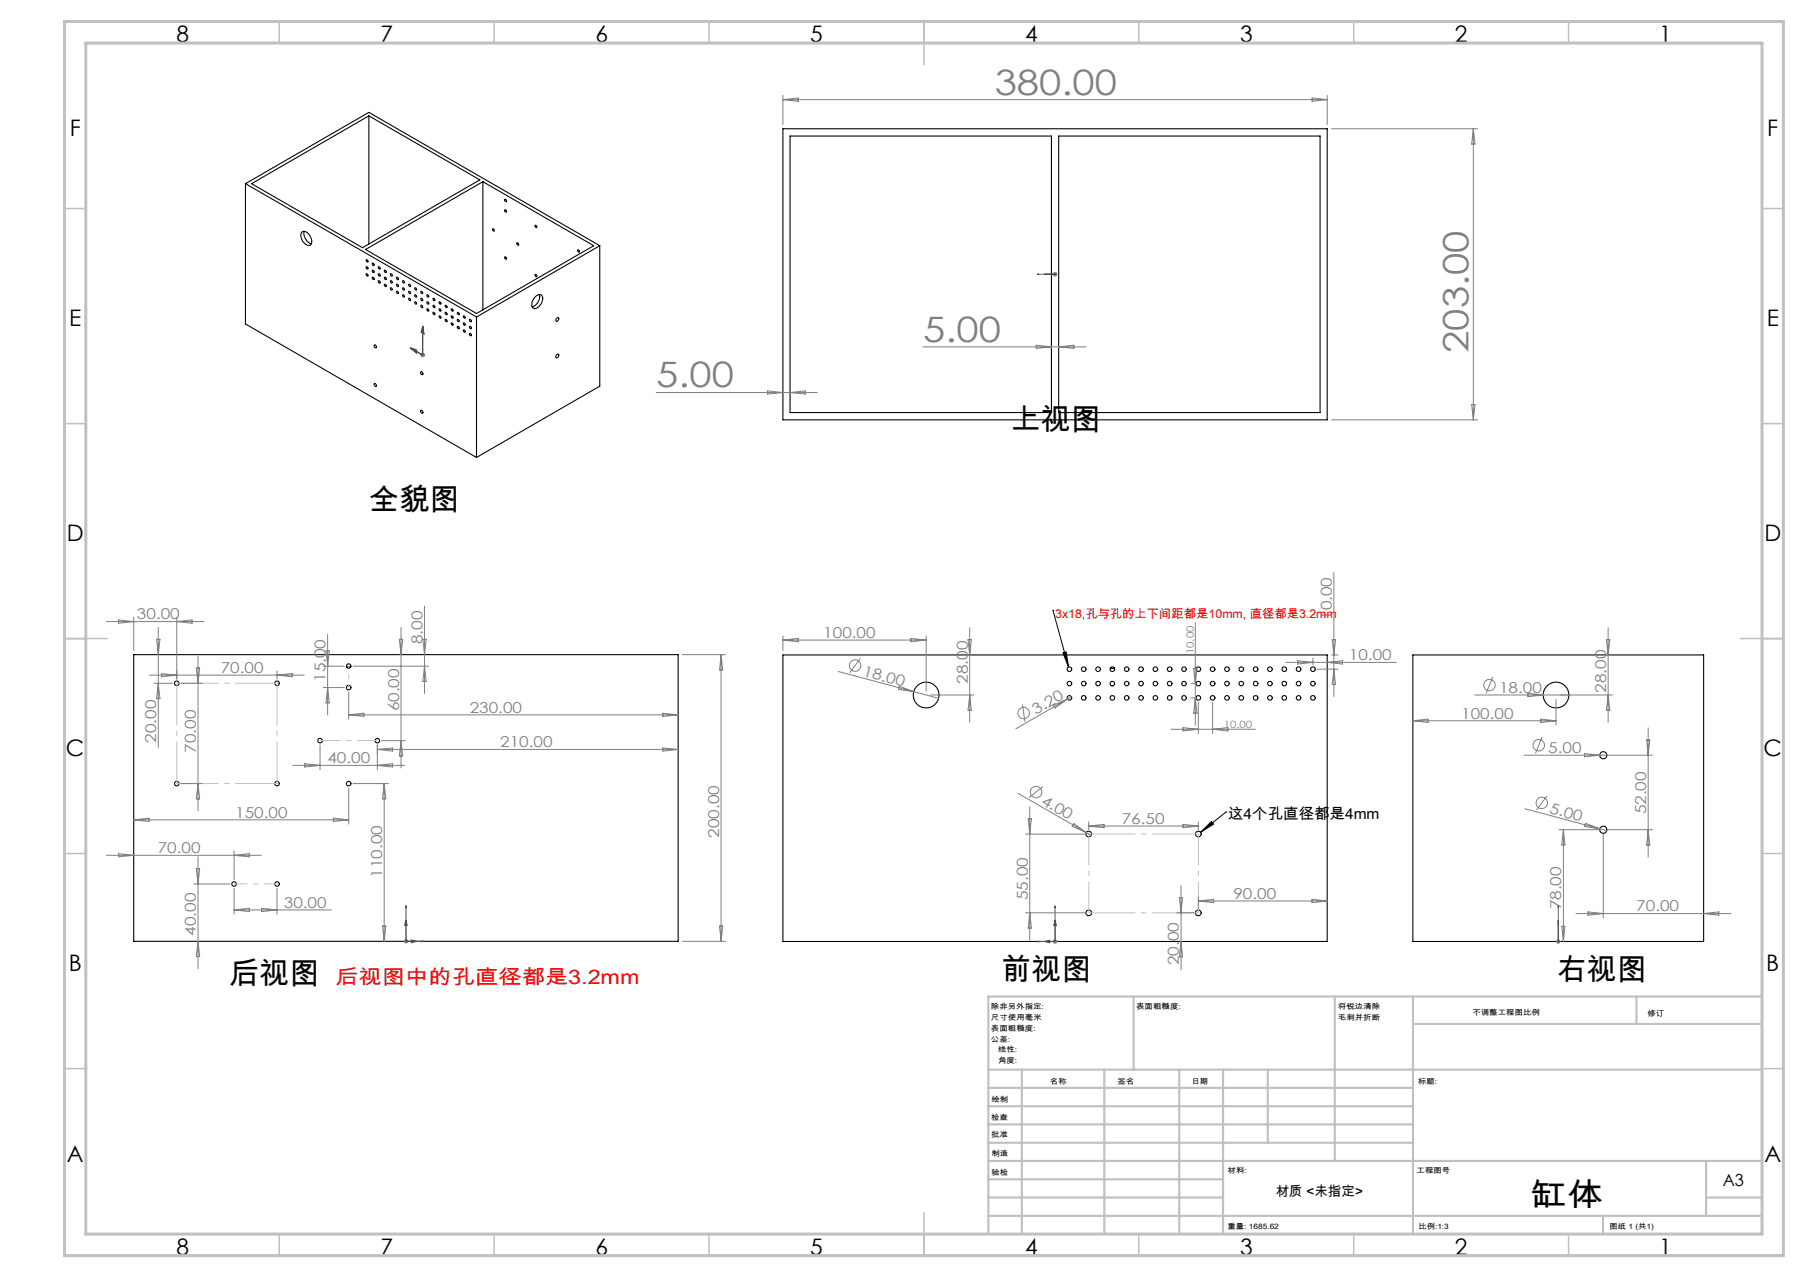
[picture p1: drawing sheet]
<svg xmlns="http://www.w3.org/2000/svg" width="420mm" height="297mm" viewBox="0 0 420 297" stroke-linecap="round" stroke-linejoin="round" font-family="sans-serif">
<g fill="none" stroke="#000" stroke-width=".25">
<path d="M85.8 26.9v29.9M182.2 29.9h126.6v67.7h-126.6zM183.8 31.6h60.9v64.4h-60.9zM246.3 31.6h60.9v64.4h-60.9zM57.1 42.7l53.8 31M57.1 42.7l28.7-16.6 53.8 31M57.1 42.7v32.6l53.8 31.1M58.5 42.7l27.3-15.8 25.9 14.9-27.4 15.8zM70.3 54a1.58 1.58 0 0 1 2 1.3 1.09 1.09 0 0 1-.5 1.8 2.28 2.28 0 0 1-1.5-3.1zM70.8 53.8a2.52 2.52 0 0 0 1.7 2.9M85.1 58l27.3-15.7 25.7 14.8-27.2 15.8zM112.4 42.3v29.8"/>
<path d="M114.7 53.2a.29 .29 0 0 1 .3 .2 .29 .29 0 0 1-.2 .4l-.2-.3zM117.4 46.4a.3 .3 0 0 1 .4 .1 .3 .3 0 0 1-.1 .4l-.2-.2zM117.5 59.7a.3 .3 0 0 1 .4 .2 .3 .3 0 0 1-.2 .4l-.3-.3zM117.5 48.8a.3 .3 0 0 1 .4 .2 .3 .3 0 0 1-.2 .4l-.3-.3zM120.3 56.5a.31 .31 0 0 1 .3 .1 .31 .31 0 0 1 0 .4zM124.6 52.4a.27 .27 0 0 1 .3 .2 .27 .27 0 0 1-.2 .3zM134.4 58.2a.26 .26 0 0 1 .4 .1 .26 .26 0 0 1-.2 .3zM139.6 57.1l-28.7 16.6M139.6 57.1v32.7l-28.7 16.6M85.2 63.7a.27 .27 0 0 1 .4 .1 .27 .27 0 0 1-.2 .4zM85.2 62a.28 .28 0 0 1 .4 .2 .28 .28 0 0 1-.2 .3l-.2-.1zM85.2 60.4a.31 .31 0 0 1 .4 .2 .31 .31 0 0 1-.1 .4l-.3-.3z"/>
<path d="M86.6 62.9a.27 .27 0 0 1 .4 .1 .27 .27 0 0 1-.2 .4zM86.6 64.5a.27 .27 0 0 1 .4 .1 .27 .27 0 0 1-.2 .4zM86.6 61.3a.26 .26 0 0 1 .4 .1 .26 .26 0 0 1-.2 .3zM88 63.7a.27 .27 0 0 1 .4 .1 .27 .27 0 0 1-.2 .4zM88 65.3a.31 .31 0 0 1 .4 .2 .31 .31 0 0 1-.1 .4zM88 62.1a.26 .26 0 0 1 .4 .1 .26 .26 0 0 1-.2 .3zM89.4 64.5a.27 .27 0 0 1 .4 .1 .27 .27 0 0 1-.2 .4zM89.4 66.2a.26 .26 0 0 1 .4 .1 .26 .26 0 0 1-.2 .3zM89.4 62.9a.27 .27 0 0 1 .4 .1 .27 .27 0 0 1-.2 .4zM90.8 67a.26 .26 0 0 1 .4 .1 .26 .26 0 0 1-.1 .3zM90.8 65.3a.27 .27 0 0 1 .4 .2 .27 .27 0 0 1-.1 .3zM90.8 63.7a.27 .27 0 0 1 .4 .1 .27 .27 0 0 1-.1 .4z"/>
<path d="M92.3 64.5a.26 .26 0 0 1 .3 .2 .26 .26 0 0 1-.1 .3zM92.3 67.7a.27 .27 0 0 1 .4 .2 .27 .27 0 0 1-.2 .4zM92.3 66.1a.27 .27 0 0 1 .4 .2 .27 .27 0 0 1-.2 .3zM93.7 65.3a.27 .27 0 0 1 .4 .2 .27 .27 0 0 1-.2 .3zM93.7 68.5h.1a.29 .29 0 0 1 .3 .3 .29 .29 0 0 1-.2 .3l-.2-.4zM93.7 66.9a.28 .28 0 0 1 .4 .2 .28 .28 0 0 1-.2 .3l-.2-.1zM95.1 69.4a.27 .27 0 0 1 .4 .2 .27 .27 0 0 1-.2 .3zM95.1 67.7a.28 .28 0 0 1 .4 .2 .28 .28 0 0 1-.2 .4l-.2-.2zM95.1 66.1a.28 .28 0 0 1 .4 .2 .28 .28 0 0 1-.2 .3zM96.5 70.2a.27 .27 0 0 1 .4 .2 .27 .27 0 0 1-.2 .3zM96.6 68.5a.29 .29 0 0 1 .3 .3 .29 .29 0 0 1-.2 .3l-.2-.4zM96.6 66.9a.28 .28 0 0 1 .3 .2 .28 .28 0 0 1-.2 .3l-.1-.1z"/>
<path d="M97.9 71a.27 .27 0 0 1 .4 .2 .27 .27 0 0 1-.2 .3zM98 69.4a.29 .29 0 0 1 .4 .2 .29 .29 0 0 1-.3 .3l-.2-.4zM98 67.7a.28 .28 0 0 1 .3 .2 .28 .28 0 0 1-.2 .4l-.1-.2zM99.3 70.2a.27 .27 0 0 1 .4 .2 .27 .27 0 0 1-.1 .3zM99.4 71.8a.28 .28 0 0 1 .4 .2 .28 .28 0 0 1-.2 .4zM99.4 68.5a.29 .29 0 0 1 .4 .3 .29 .29 0 0 1-.2 .3l-.3-.4zM100.8 71a.27 .27 0 0 1 .3 .2 .27 .27 0 0 1-.1 .3zM100.8 72.6a.28 .28 0 0 1 .4 .2 .28 .28 0 0 1-.2 .4l-.2-.2zM100.8 69.4a.3 .3 0 0 1 .4 .1 .3 .3 0 0 1-.2 .4l-.2-.3zM102.2 73.5a.26 .26 0 0 1 .3 .1 .26 .26 0 0 1-.1 .4zM102.2 71.9a.26 .26 0 0 1 .3 .1 .26 .26 0 0 1-.1 .4zM102.2 70.2a.27 .27 0 0 1 .3 .2 .27 .27 0 0 1-.1 .3z"/>
<path d="M103.6 74.3a.27 .27 0 0 1 .4 .2 .27 .27 0 0 1-.2 .3zM103.6 72.7a.26 .26 0 0 1 .4 .1 .26 .26 0 0 1-.2 .4zM103.6 71a.27 .27 0 0 1 .4 .2 .27 .27 0 0 1-.2 .3zM105 75.1a.27 .27 0 0 1 .4 .2 .27 .27 0 0 1-.2 .3zM105 73.5a.26 .26 0 0 1 .4 .1 .26 .26 0 0 1-.2 .4zM105 71.9a.26 .26 0 0 1 .4 .1 .26 .26 0 0 1-.2 .4zM106.4 75.9a.27 .27 0 0 1 .4 .2 .27 .27 0 0 1-.2 .3zM106.4 72.7a.26 .26 0 0 1 .4 .1 .26 .26 0 0 1-.2 .4zM106.5 74.3a.29 .29 0 0 1 .3 .2 .29 .29 0 0 1-.2 .3l-.2-.3zM107.8 76.8a.27 .27 0 0 1 .4 .1 .27 .27 0 0 1-.2 .4zM107.9 75.1a.29 .29 0 0 1 .3 .2 .29 .29 0 0 1-.2 .3l-.2-.3zM107.9 73.4a.27 .27 0 0 1 .3 .2 .27 .27 0 0 1-.2 .4l-.2-.3z"/>
<path d="M109.3 74.3h.1a.29 .29 0 0 1 .2 .2 .29 .29 0 0 1-.2 .3zM109.3 75.9a.27 .27 0 0 1 .3 .2 .27 .27 0 0 1-.2 .3zM109.3 77.5a.27 .27 0 0 1 .3 .2 .27 .27 0 0 1-.2 .4zM110.9 73.7v32.7M124.6 63.8a.27 .27 0 0 1 .3 .2 .27 .27 0 0 1-.2 .3zM124.8 68.8a.86 .86 0 0 1 1.2-.2 .86 .86 0 0 1 .3 1.1 2.25 2.25 0 0 1-2.1 2 1.53 1.53 0 0 1 0-2.2zM125.5 68.5a2.46 2.46 0 0 1-1.7 2.9M129.6 74l.1-.1a.41 .41 0 0 1 .2 .5 .41 .41 0 0 1-.6 .2zM87.1 80.2a.35 .35 0 0 1 .5 .2 .35 .35 0 0 1-.3 .5l-.2-.2zM87.1 89.2a.41 .41 0 0 1 .4 .2 .41 .41 0 0 1-.1 .5l-.3-.3zM97.9 86.5a.33 .33 0 0 1 .4 .2 .33 .33 0 0 1-.2 .4zM97.9 95.5a.38 .38 0 0 1 .4 .2 .38 .38 0 0 1-.1 .4l-.3-.2z"/>
<path d="M129.6 82.4l.2-.1a.5 .5 0 0 1 .1 .6 .5 .5 0 0 1-.5 .3zM31.1 152.3h126.7v66.6h-126.7zM80.7 155.3l.1-.1a.49 .49 0 0 1 .7 .1M80.9 159.4h.4M182.2 152.3h126.6v66.7h-126.6zM258.4 155.3l.4 .2 .5-.2M258.7 159.5h.3M328.8 152.3h67.6v66.7h-67.6z"/>
<circle cx="41.1" cy="158.9" r=".54"/>
<circle cx="64.5" cy="158.9" r=".53"/>
<circle cx="81.1" cy="159.9" r=".54"/>
<circle cx="81.1" cy="154.9" r=".53"/>
<circle cx="248.8" cy="155.6" r=".54"/>
<circle cx="248.8" cy="159" r=".53"/>
<circle cx="252.2" cy="155.6" r=".54"/>
<circle cx="252.2" cy="159" r=".53"/>
<circle cx="255.5" cy="155.6" r=".54"/>
<circle cx="255.5" cy="159" r=".53"/>
<circle cx="258.8" cy="155.6" r=".54"/>
<circle cx="258.8" cy="159" r=".53"/>
<circle cx="262.2" cy="155.6" r=".54"/>
<circle cx="262.2" cy="159" r=".53"/>
<circle cx="265.5" cy="155.6" r=".54"/>
<circle cx="265.5" cy="159" r=".53"/>
<circle cx="268.8" cy="155.6" r=".54"/>
<circle cx="268.9" cy="159" r=".53"/>
<circle cx="272.2" cy="155.6" r=".54"/>
<circle cx="272.2" cy="159" r=".53"/>
<circle cx="275.5" cy="155.6" r=".54"/>
<circle cx="275.5" cy="159" r=".53"/>
<circle cx="278.8" cy="155.6" r=".54"/>
<circle cx="278.8" cy="159" r=".53"/>
<circle cx="282.2" cy="155.6" r=".54"/>
<circle cx="282.2" cy="159" r=".53"/>
<circle cx="285.5" cy="155.6" r=".54"/>
<circle cx="285.5" cy="159" r=".53"/>
<circle cx="288.8" cy="155.6" r=".54"/>
<circle cx="288.9" cy="159" r=".53"/>
<circle cx="292.2" cy="155.6" r=".54"/>
<circle cx="292.2" cy="159" r=".53"/>
<circle cx="295.5" cy="155.6" r=".54"/>
<circle cx="295.5" cy="159" r=".53"/>
<circle cx="298.8" cy="155.6" r=".54"/>
<circle cx="298.8" cy="159" r=".53"/>
<circle cx="302.2" cy="155.6" r=".53"/>
<circle cx="302.2" cy="159" r=".52"/>
<circle cx="305.5" cy="155.6" r=".54"/>
<circle cx="305.5" cy="159" r=".53"/>
<circle cx="74.5" cy="172.3" r=".54"/>
<circle cx="87.8" cy="172.3" r=".54"/>
<circle cx="215.5" cy="161.7" r="3"/>
<circle cx="248.8" cy="162.3" r=".54"/>
<circle cx="252.2" cy="162.3" r=".54"/>
<circle cx="255.5" cy="162.3" r=".54"/>
<circle cx="258.8" cy="162.3" r=".54"/>
<circle cx="262.2" cy="162.3" r=".54"/>
<circle cx="265.5" cy="162.3" r=".54"/>
<circle cx="268.8" cy="162.3" r=".54"/>
<circle cx="272.2" cy="162.3" r=".54"/>
<circle cx="275.5" cy="162.3" r=".54"/>
<circle cx="278.8" cy="162.3" r=".54"/>
<circle cx="282.2" cy="162.3" r=".54"/>
<circle cx="285.5" cy="162.3" r=".54"/>
<circle cx="288.8" cy="162.3" r=".54"/>
<circle cx="292.2" cy="162.3" r=".54"/>
<circle cx="295.5" cy="162.3" r=".54"/>
<circle cx="298.8" cy="162.3" r=".54"/>
<circle cx="302.2" cy="162.3" r=".53"/>
<circle cx="305.5" cy="162.3" r=".54"/>
<circle cx="362.1" cy="161.7" r="2.99"/>
<circle cx="373.1" cy="175.6" r=".84"/>
<circle cx="41.1" cy="182.2" r=".54"/>
<circle cx="64.5" cy="182.2" r=".53"/>
<circle cx="81.1" cy="182.2" r=".54"/>
<circle cx="253.3" cy="194" r=".67"/>
<circle cx="278.8" cy="194" r=".67"/>
<circle cx="373.1" cy="193" r=".83"/>
<circle cx="54.5" cy="205.6" r=".53"/>
<circle cx="64.5" cy="205.6" r=".52"/>
<circle cx="253.3" cy="212.3" r=".67"/>
<circle cx="278.8" cy="212.3" r=".67"/>
</g>
<g fill="none" stroke="#808080" stroke-width=".23">
<path d="M182.2 22.2v6.8M182.2 23.2l3.5-.4v.8zM182.2 23.2h126.6M305.3 22.8l3.5 .4-3.5 .4zM308.8 22.2v6.8M309.8 29.9h34M342.8 29.9v67.7M342.8 29.9l.4 3.6h-.8zM245.1 63.4l.8 .7M245.5 63.3v1M245.9 63.4l-.8 .7M246 63.8h-1"/>
<path d="M97.9 82.6h.9M98 82.2l.7 .7M98.4 82.1v1M98.7 82.2l-.7 .7M152.7 91.3h37.5M178.6 90.9l3.6 .4-3.6 .3zM183.8 91.3l3.6-.4v.7zM214.8 80.7h37.9M241.1 80.3l3.6 .4-3.6 .3zM246.3 80.7l3.6-.4v.7zM309.8 97.6h34M342.4 94.1h.8l-.4 3.5z"/>
<path d="M310.4 133.1v28.9M24.8 144.6h22.7M27.6 144.2l3.5 .4-3.5 .4zM31.1 143.5v7.8M34.8 157h36M35.8 158.9h4.3M36.4 148.7h.8l-.4 3.6zM36.8 145.9v28M36.8 158.9l.4 3.6h-.8zM37.6 156.7l3.5 .3-3.5 .4zM41.1 143.5v14.4M41.1 144.6l3.6-.4v.8z"/>
<path d="M42.1 158.9h5M45.7 155.4h.8l-.4 3.5zM46.1 152.6v36M64.5 156v1.9M64.5 157l3.5-.3v.7zM75.2 154.9h4.9M75.2 159.9h4.9M75.8 151.4h.8l-.4 3.5zM76.2 147.6v18.7M76.2 159.9l.4 3.6h-.8zM82.1 154.9h17.7M92.9 148.7h.8l-.4 3.6z"/>
<path d="M93.3 145.9v32.7M98.4 148.7h.8l-.4 3.6zM98.8 141v20.3M98.8 154.9l.4 3.6h-.8zM158.8 152.3h10M167.8 152.3v66.6M167.8 152.3l.4 3.5h-.8zM182.2 147.9v3.4M182.2 148.9h33.3M182.2 148.9l3.5-.4v.8zM195.1 156.2l17.5 4.7M200.2 153.1l-2.5 3.4"/>
<path d="M209.3 159.6l3.3 1.3-3.5-.6zM211.9 148.5l3.6 .4-3.6 .4zM215.5 147.9v12.8M225.2 148.8h.8l-.4 3.5zM225.6 146v22M277.1 159h.7M277.7 155.4h.8l-.4 3.6zM278.1 144.8v23.9M299.2 154.1h25.7M301.9 153.7l3.6 .4-3.6 .3zM305.5 153v1.7M306.5 155.6h4.9"/>
<path d="M308.8 154.1l3.6-.4v.7zM309.8 152.3h1.6M310 148.8h.8l-.4 3.5zM310.4 155.6l.4 3.6h-.8zM347.3 157.4l-1.5 3.8M373.8 148.8h.8l-.4 3.5zM374.2 146v22M68.1 178h26.1M70.9 177.6l3.6 .4-3.6 .4zM74.5 173.2v5.8M81.1 160.9v6.3M81.1 166.3h76.7"/>
<path d="M81.1 166.3l3.6-.4v.7zM87.8 178l3.5-.4v.8zM87.8 173.2v5.8M87.8 174.3l3.5-.3v.7zM87.8 174.3h70M88.8 172.3h5.5M93.3 172.3l.4 3.5h-.8zM154.2 165.9l3.6 .4-3.6 .3zM154.2 174l3.6 .3-3.6 .4zM212.6 160.9l5.8 1.5M216.5 161.6h10.1M225.6 161.6l.4 3.6h-.8z"/>
<path d="M237.9 163.8l.6 4.1M245.1 164l3.3-1.4-2.9 2.1zM248.4 162.6l-12 6.9M249.3 162.1l-.9 .5M272.5 169.6h19.6M275.3 169.2l3.5 .4-3.5 .4zM277.1 162.3h.7M278.1 162.3l.4 3.6h-.8zM278.8 163.3v7.3M282.2 163.3v7.3M282.2 169.6l3.5-.4v.8zM328.8 167.6h33.3"/>
<path d="M328.8 167.6l3.5-.4v.8zM343.1 161.6h32.1M354.6 175.6h19.3M355.5 161.3l3.6 .3-3.6 .4zM358.5 167.2l3.6 .4-3.6 .4zM358.8 171.4l-1.5 3.8M362.1 162.7v5.9M368.7 175.3l3.6 .3-3.6 .4zM374.1 175.6h10.4M374.2 161.6l.4 3.6h-.8zM383.2 172.1h.7l-.4 3.5zM383.5 169.3v30"/>
<path d="M24.8 198.9h36M27.6 198.5l3.5 .4-3.5 .4zM31.1 190.7h50M31.1 190.7l3.6-.4v.8zM42.1 182.2h5M46.1 199.2v26.1M46.1 182.2l.4 3.6h-.8zM54.5 197.9v6.7M54.5 198.9l3.5-.4v.8zM77.6 190.3l3.5 .4-3.5 .4zM81.1 183.3v8.4M82.1 182.2h8.3"/>
<path d="M89.4 182.2l.4 3.6h-.8zM89.4 182.2v36.7M236.9 184.5l15.9 9.1M238.6 194h13.7M239.3 190.4h.7l-.4 3.6zM239.6 187.6v31M242.7 182.9l-3.2 2.6M249.9 191.6l2.9 2-3.3-1.4zM252.8 193.6l1.1 .7M253.3 191.1v1.9M253.3 192.1h25.5M253.3 192.1l3.6-.4v.8z"/>
<path d="M275.3 191.7l3.5 .4-3.5 .4zM278.8 191.1v1.9M354.9 188.1l17.4 4.7M360 185.1l-2.5 3.3M362.8 193h9.3M363.8 193l.3 3.5h-.7zM363.8 193v26M368.9 191.5l3.4 1.3-3.6-.6zM372.3 192.8l1.6 .4M373.1 194v19.5M374.1 193h10.4M383.5 193l.4 3.5h-.7z"/>
<path d="M45 205.6h8.4M45.7 202h.8l-.4 3.6zM46.1 218.9l.4 3.6h-.8zM54.5 206.6v6M54.5 211.6l3.5-.4v.8zM54.5 211.6h22.6M60.9 211.2l3.6 .4-3.6 .4zM64.5 206.6v6M89 215.4h.8l-.4 3.5zM93.9 218.9h1.1M94.1 218.6l.7 .7M94.5 218.4v1"/>
<path d="M94.8 218.6l-.7 .7M158.8 218.9h10M167.4 215.4h.8l-.4 3.5zM238.6 212.3h13.7M239.6 212.3l.4 3.6h-.7zM245 219h1M245.1 218.6l.8 .7M245.5 218.5v1M245.9 218.6l-.8 .7M273.8 212.3h4M274.4 208.8h.8l-.4 3.5zM274.8 205.9v19.7"/>
<path d="M274.8 219l.4 3.5h-.8zM278.8 208.6v2.7M278.8 209.5h30M278.8 209.5l3.6-.3v.7zM305.3 209.2l3.5 .3-3.5 .4zM362.1 219h1M362.2 218.6l.7 .7M362.6 218.5v1M362.9 218.6l-.7 .7M363.4 215.4h.7l-.3 3.6zM366.7 212.5h36.1M369.5 212.1l3.6 .4-3.6 .4z"/>
<path d="M396.4 212.5l3.5-.4v.8z"/>
<circle cx="198.9" cy="154.8" r="1.34"/>
<circle cx="346.6" cy="159.3" r="1.32"/>
<circle cx="238.2" cy="165.8" r="1.34"/>
<circle cx="358" cy="173.3" r="1.34"/>
<circle cx="241.1" cy="184.2" r="1.34"/>
<circle cx="358.8" cy="186.7" r="1.33"/>
</g>
<path d="M245 142h.1M245 142l3.6 13.1M247.3 151.8l.8-.2 .5 3.5zM279.4 193.6l2.5-2.5 .5 .6zM285.3 188.9h.1M285.3 188.9l-5.9 4.7" fill="none" stroke="#000" stroke-width=".23"/>
<g fill="none" stroke="#00f" stroke-width=".23">
<path d="M98.4 75.8v6.8l-3-1.7M98.4 75.8v.4l-.1-.1zM98.4 75.8l.3 1.9-.7-.4zM241.3 63.8h.5h-.5M241.3 63.8h4.2M243 63.8h1.3h-1.3M245.2 63.8h.6zM245.4 63.8h.2zM245.5 63.8h.1M95.4 80.9l.3 .2zM95.4 80.9l1.5 .4v.9zM94.5 214l.3 1.2h-.6z"/>
<path d="M94.5 210.6l.1 .4h-.2zM94.5 210.6v8.3h4.1M95.7 218.6l1.2 .3-1.2 .3zM98.2 218.8l.4 .1-.4 .1zM241.3 219l.5-.1v.2zM243 219l1.3-.3v.6zM245.5 210.7l.1 .4h-.2zM245.5 214l.3 1.3h-.6zM245.5 210.7v8.3h-4.2M362.6 218.9v.2zM362.6 210.7v.4v-.4M362.6 218.7v.6z"/>
<path d="M362.6 214v1.3v-1.3M362.6 219h.1M362.6 210.7v8.3"/>
</g>
<path d="M253.4 194h25.5M253.4 212.3h25.5" fill="none" stroke="#c0c0c0" stroke-width=".23" stroke-dasharray="15.2 1.3 1.3 1.3" stroke-dashoffset="4.4" stroke-linecap="butt"/>
<path d="M253.4 194v18.3M278.9 194v18.3" fill="none" stroke="#c0c0c0" stroke-width=".23" stroke-dasharray="15.2 1.3 1.3 1.3" stroke-dashoffset="8" stroke-linecap="butt"/>
<path d="M81.1 154.9v5" fill="none" stroke="#c0c0c0" stroke-width=".23" stroke-dasharray="15.2 1.3 1.3 1.3" stroke-dashoffset="14.6" stroke-linecap="butt"/>
<path d="M74.5 172.2h13.3" fill="none" stroke="#c0c0c0" stroke-width=".23" stroke-dasharray="15.2 1.3 1.3 1.3" stroke-dashoffset="10.5" stroke-linecap="butt"/>
<path d="M54.5 205.6h10" fill="none" stroke="#c0c0c0" stroke-width=".23" stroke-dasharray="15.2 1.3 1.3 1.3" stroke-dashoffset="12.1" stroke-linecap="butt"/>
<path d="M41.1 158.9h23.4M41.1 158.9v23.3M64.5 158.9v23.3M41.1 182.2h23.4" fill="none" stroke="#c0c0c0" stroke-width=".23" stroke-dasharray="15.2 1.3 1.3 1.3" stroke-dashoffset="5.5" stroke-linecap="butt"/>
<g fill="none" stroke="#c0c0c0" stroke-width=".35">
<path d="M65 5v5M115 5v5M165 5v5M215 5v10M265 5v5M315 5v5M365 5v5M15 48.5h5M410 48.5h5M15 98.5h5M410 98.5h5M15 148.5h10"/>
<path d="M405 148.5h10M15 198.5h5M410 198.5h5M15 248.5h5M410 248.5h5M65 287v5M115 287v5M165 287v5M215 282v10M265 287v5M315 287v5M365 287v5"/>
</g>
<g fill="none" stroke="#c0c0c0" stroke-width=".5">
<path d="M263.8 231.8v17M310.6 231.8v38.2M328.8 231.8v55.2M328.8 238.2h81.2M380.8 231.8v6.4M410 231.8h-180v55.2M230 248.8h180M230 257.3h98.8M230 253h98.8M237.8 248.8v38.2M257 248.8v38.2M274.4 248.8v38.2"/>
<path d="M284.6 248.8v38.2M295 248.8v17M230 265.8h98.8M230 261.5h98.8M230 278.5h54.6M230 274.3h54.6M230 270h180M397 278.5h13M397 270v12.8M230 282.8h180M373 282.8v4.2"/>
</g>
<path d="M15 5h400v287h-400zM20 10h390v277h-390z" fill="none" stroke="#c0c0c0" stroke-width=".7"/>
<path d="M247.3 151.8l.8-.2 .5 3.5zM279.4 193.6l2.5-2.5 .5 .6z" fill="#000"/>
<g fill="#00f">
<path d="M241.3 219l.5 .1v-.2zM245.5 210.7l-.1 .4h.2z"/>
<path d="M95.4 80.9l.3 .2zM98.4 75.8l-.1 .3 .1 .1zM95.4 80.9l1.5 1.3v-.9zM98.4 75.8l-.4 1.5 .7 .4z"/>
<path d="M362.6 218.9v.2zM362.6 210.7v.4zM98.2 218.8l.4 .1-.4 .1zM94.5 210.6l.1 .4h-.2z"/>
<path d="M243 219l1.3 .3v-.6zM245.5 214l-.3 1.3h.6z"/>
<path d="M362.6 218.7v.6zM362.6 214v1.3zM241.3 63.8h.5zM245.4 63.8h.2z"/>
<path d="M95.7 218.6l1.2 .3-1.2 .3zM94.5 214l.3 1.2h-.6z"/>
<path d="M243 63.8h1.3zM245.2 63.8h.6z"/>
</g>
<g font-size="8.1" fill="#808080">
<text x="231.5" y="22">380.00</text>
<text x="214.8" y="79.5">5.00</text>
<text x="341.7" y="82.1" transform="rotate(-90 341.7 82.1)">203.00</text>
<text x="152.7" y="90.1">5.00</text>
</g>
<text font-size="7.4" x="356.2" y="280.5">缸体</text>
<g font-size="7.1">
<text x="235.1" y="99.9">上视图</text>
<text x="85.9" y="118.6">全貌图</text>
<text x="233" y="227.8">前视图</text>
<text x="362.2" y="227.8">右视图</text>
<text x="53.3" y="228.9">后视图</text>
</g>
<g font-size="5.3">
<text x="41" y="9.9">8</text>
<text x="88.5" y="9.9">7</text>
<text x="138.5" y="9.9">6</text>
<text x="188.5" y="9.9">5</text>
<text x="238.5" y="9.9">4</text>
<text x="288.5" y="9.9">3</text>
<text x="338.5" y="9.9">2</text>
<text x="386" y="9.9">1</text>
<text x="16.2" y="31.7">F</text>
<text x="411.2" y="31.7">F</text>
<text x="16.1" y="75.9">E</text>
<text x="411.1" y="75.9">E</text>
<text x="15.5" y="125.9">D</text>
<text x="410.5" y="125.9">D</text>
<text x="15.4" y="175.9">C</text>
<text x="410.4" y="175.9">C</text>
<text x="16" y="225.9">B</text>
<text x="411" y="225.9">B</text>
<text x="15.5" y="270.2">A</text>
<text x="410.5" y="270.2">A</text>
<text x="41" y="291.9">8</text>
<text x="88.5" y="291.9">7</text>
<text x="138.5" y="291.9">6</text>
<text x="188.5" y="291.9">5</text>
<text x="238.5" y="291.9">4</text>
<text x="288.5" y="291.9">3</text>
<text x="338.5" y="291.9">2</text>
<text x="386" y="291.9">1</text>
</g>
<text font-size="4.7" fill="#f00" x="78.1" y="228.8">后视图中的孔直径都是3.2mm</text>
<text font-size="3.9" x="400.9" y="275.8">A3</text>
<g font-size="3.5" fill="#808080">
<text x="31.9" y="144.1">30.00</text>
<text x="98.3" y="149.8" transform="rotate(-90 98.3 149.8)">8.00</text>
<text x="191.6" y="148.4">100.00</text>
<text x="309.9" y="144.2" transform="rotate(-90 309.9 144.2)">10.00</text>
<text x="313.9" y="153.5">10.00</text>
<text x="51.4" y="156.5">70.00</text>
<text x="75.8" y="158.6" transform="rotate(-90 75.8 158.6)">15.00</text>
<text x="200.6" y="157.1" transform="rotate(15 200.6 157.1)">18.00</text>
<text x="225.2" y="159" transform="rotate(-90 225.2 159)">28.00</text>
<text x="348.8" y="161.2">18.00</text>
<text x="373.7" y="161.1" transform="rotate(-90 373.7 161.1)">28.00</text>
<text x="92.8" y="165.5" transform="rotate(-90 92.8 165.5)">60.00</text>
<text x="109.3" y="165.7">230.00</text>
<text x="241" y="166.3" transform="rotate(-30 241 166.3)">3.20</text>
<text x="340" y="167.1">100.00</text>
<text x="36.4" y="172.8" transform="rotate(-90 36.4 172.8)">20.00</text>
<text x="116.4" y="173.8">210.00</text>
<text x="45.6" y="175" transform="rotate(-90 45.6 175)">70.00</text>
<text x="76.2" y="177.5">40.00</text>
<text x="360.3" y="175.1">5.00</text>
<text x="54.7" y="190.2">150.00</text>
<text x="242.1" y="186.9" transform="rotate(30 242.1 186.9)">4.00</text>
<text x="261" y="191.6">76.50</text>
<text x="360.4" y="189.1" transform="rotate(15 360.4 189.1)">5.00</text>
<text x="383" y="189.4" transform="rotate(-90 383 189.4)">52.00</text>
<text x="167.3" y="194.8" transform="rotate(-90 167.3 194.8)">200.00</text>
<text x="36.7" y="198.4">70.00</text>
<text x="88.9" y="204.1" transform="rotate(-90 88.9 204.1)">110.00</text>
<text x="239.2" y="209.4" transform="rotate(-90 239.2 209.4)">55.00</text>
<text x="287" y="209">90.00</text>
<text x="66" y="211.1">30.00</text>
<text x="363.3" y="211.5" transform="rotate(-90 363.3 211.5)">78.00</text>
<text x="380.7" y="212">70.00</text>
<text x="45.6" y="217.6" transform="rotate(-90 45.6 217.6)">40.00</text>
<text x="274.3" y="224.4" transform="rotate(-90 274.3 224.4)">20.00</text>
</g>
<text font-size="3.5" x="285.8" y="190.5">这4个孔直径都是4mm</text>
<text font-size="3.2" x="296.8" y="278.1">材质 &lt;未指定&gt;</text>
<text font-size="2.8" fill="#f00" x="245.5" y="143.7">3x18,孔与孔的上下间距都是10mm, 直径都是3.2mm</text>
<g font-size="2.3" fill="#808080">
<text x="277.8" y="152.2" transform="rotate(-90 277.8 152.2)">10.00</text>
<text x="284.7" y="169.3">10.00</text>
</g>
<g font-size="1.7">
<text x="230.6" y="234.8">除非另外指定:</text>
<text x="230.6" y="237.3">尺寸使用毫米</text>
<text x="230.6" y="239.8">表面粗糙度:</text>
<text x="264.4" y="234.8">表面粗糙度:</text>
<text x="311.3" y="234.7">将锐边清除</text>
<text x="311.3" y="237.2">毛刺并折断</text>
<text x="342.6" y="236.2">不调整工程图比例</text>
<text x="383.3" y="236.4">修订</text>
<text x="230.6" y="242.3">公差:</text>
<text x="232.2" y="244.8">线性:</text>
<text x="232.2" y="247.3">角度:</text>
<text x="230.7" y="256.3">绘制</text>
<text x="244.3" y="252.2">名称</text>
<text x="260" y="252.1">签名</text>
<text x="277.2" y="252.1">日期</text>
<text x="330" y="252.1">标题:</text>
<text x="230.6" y="260.5">检查</text>
<text x="230.6" y="264.5">批准</text>
<text x="230.7" y="269">制造</text>
<text x="230.7" y="273.3">验检</text>
<text x="285.6" y="272.7">材料:</text>
<text x="329.6" y="272.7">工程图号</text>
<text x="285.6" y="285.7">重量: 1685.62</text>
<text x="330.1" y="285.8">比例:1:3</text>
<text x="374.5" y="285.8">图纸 1 (共1)</text>
</g>
</svg>
